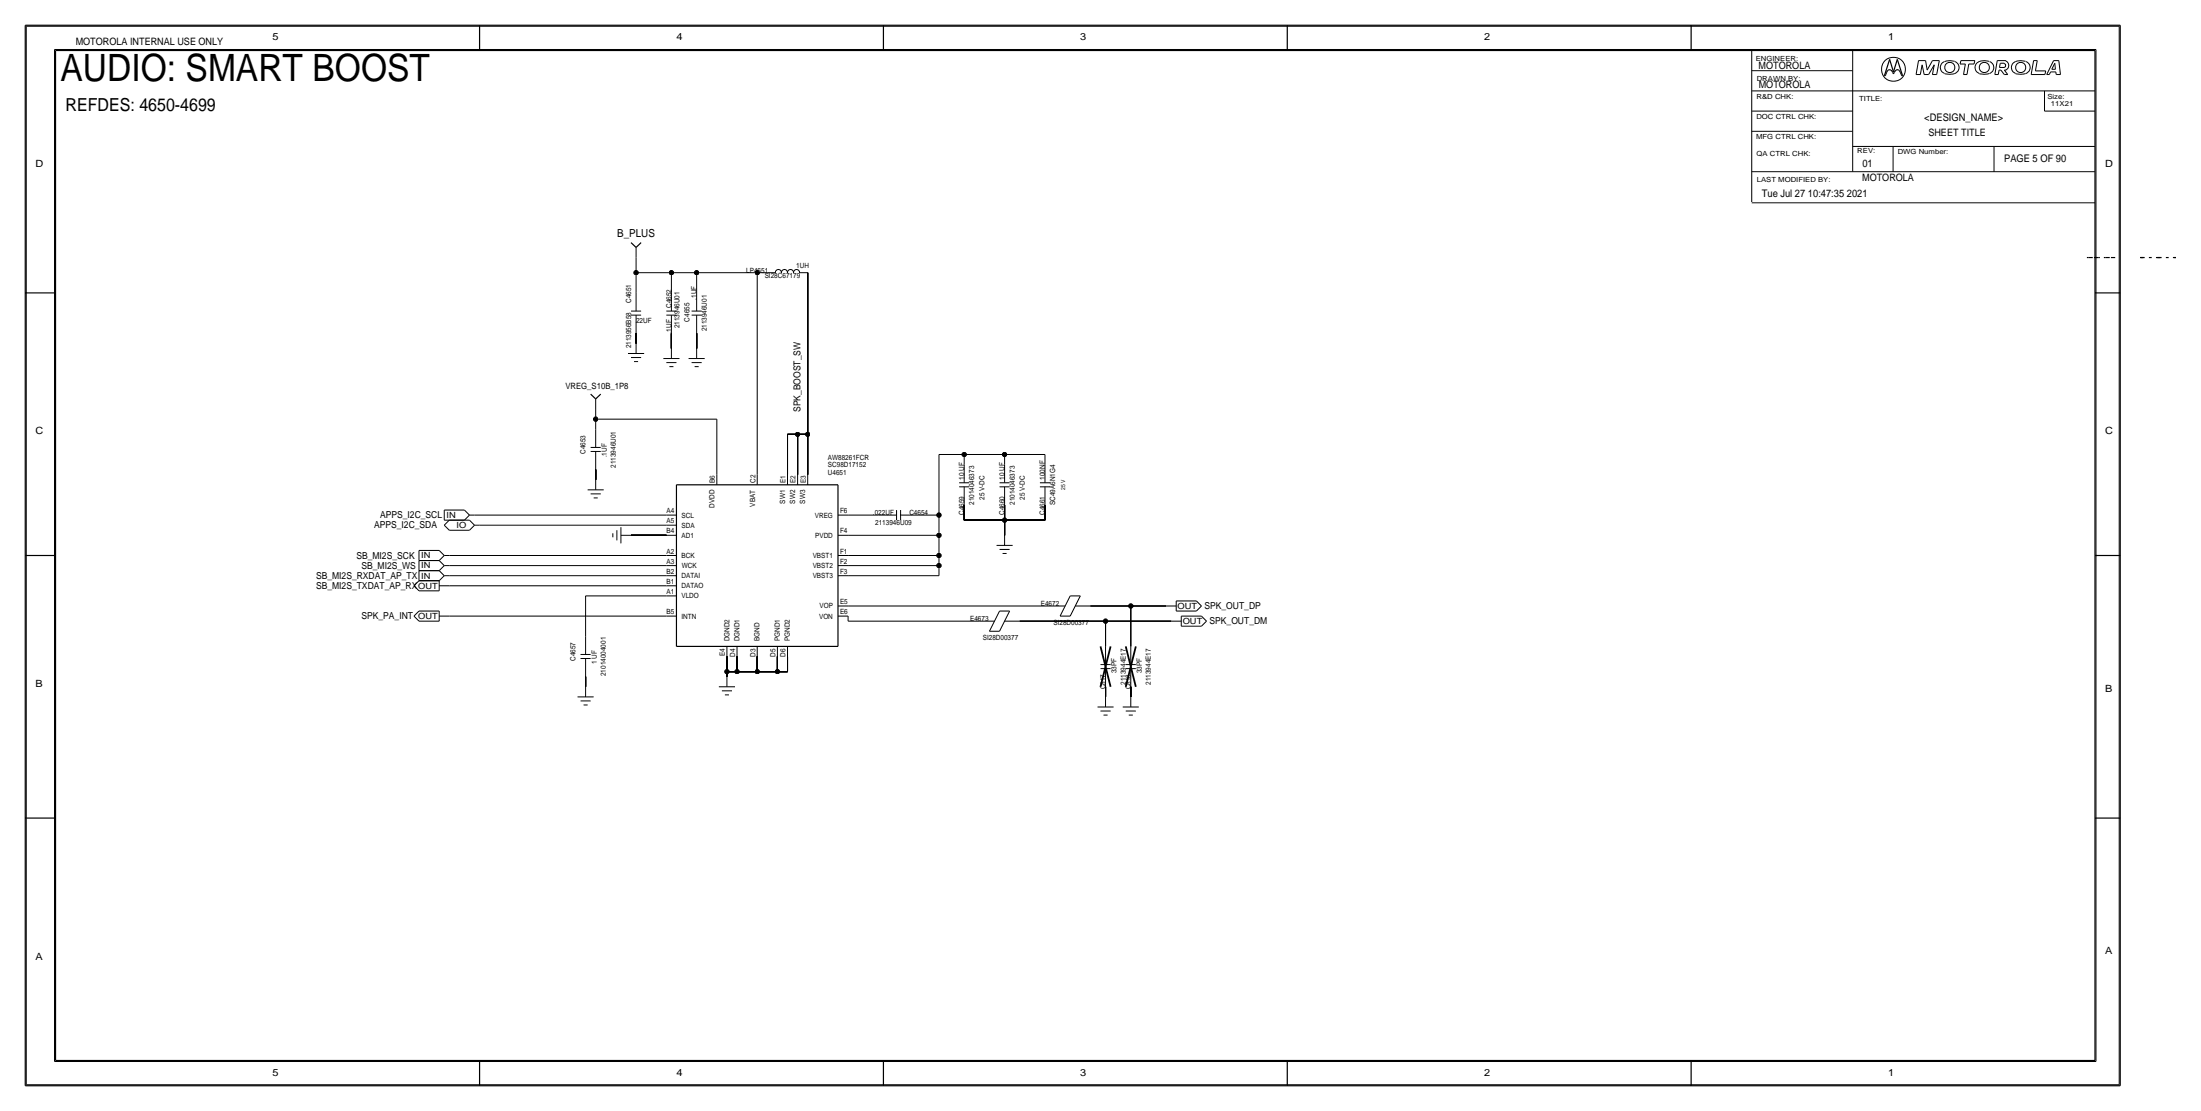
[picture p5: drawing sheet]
<svg xmlns="http://www.w3.org/2000/svg" width="554mm" height="279mm" viewBox="0 0 554 279" stroke-linecap="round" stroke-linejoin="round" font-family="sans-serif">
<!-- layer: Nets -->
<g fill="none" stroke="#000" stroke-width=".25">
<path d="M160 68.6v5.1zM160 64.8v3.8zM160 68.6h8.9zM168.9 68.6v5.1zM168.9 68.6h6.4zM175.3 68.6v5.1zM175.3 68.6h15.2zM190.5 68.6v50.8zM190.5 68.6h2.5zM203.2 68.6v40.6zM160 83.8v2.6zM168.9 83.8v3.8z"/>
<path d="M175.3 83.8v3.8zM149.9 118.1v2.5zM149.9 105.4v2.5zM149.9 102.9v2.5zM149.9 105.4h30.4zM180.3 105.4v14zM198.1 109.2v10.2zM198.1 109.2h2.6zM200.7 109.2v10.2zM200.7 109.2h2.5zM203.2 109.2v10.2zM236.2 114.3h6.4z"/>
<path d="M236.2 114.3v15.2zM242.6 114.3v2.5zM242.6 114.3h10.1zM252.7 114.3v2.5zM252.7 114.3h10.2zM262.9 114.3v2.5zM113 139.7h54.6zM119.4 129.5h48.2zM120.7 132.1h46.9zM158.8 134.6h8.8zM213.4 134.6h22.8zM213.4 139.7h22.8z"/>
<path d="M213.4 129.5h7.6zM231.1 129.5h5.1zM236.2 129.5v5.1zM236.2 134.6v5.1zM236.2 139.7v2.5zM242.6 127v3.8zM242.6 130.8h10.1zM252.7 130.8v3.8zM252.7 127v3.8zM252.7 130.8h10.2zM262.9 127v3.8zM113 154.9h54.6z"/>
<path d="M113 144.8h54.6zM113 147.3h54.6zM113 142.2h54.6zM147.3 149.9v10.1zM147.3 149.9h20.3zM213.4 142.2h22.8zM213.4 144.8h22.8zM213.4 152.4h50.8zM213.4 154.9v1.3zM213.4 156.2h33zM236.2 142.2v2.6zM256.5 156.2h21.6z"/>
<path d="M274.3 152.4h10.2zM278.1 156.2h16.5zM278.1 156.2v6.4zM284.5 152.4h8.9zM284.5 152.4v10.2zM147.3 170.2v2.5zM182.9 165.1v3.8zM182.9 168.9v1.3zM182.9 168.9h2.5zM185.4 165.1v3.8zM185.4 168.9h5.1zM190.5 165.1v3.8z"/>
<path d="M190.5 168.9h5.1zM195.6 165.1v3.8zM195.6 168.9h2.5zM198.1 165.1v3.8zM278.1 172.7v2.6zM284.5 172.7v2.6z"/>
</g>
<path d="M524.5 64.8h7.6zM538.5 64.8h8.9z" fill="none" stroke="#000" stroke-width=".3" stroke-dasharray="1.1 1.4 .4 1.4" stroke-linecap="butt"/>
<g fill="#000" stroke="#000" stroke-width=".25">
<circle cx="160" cy="68.6" r=".56"/>
<circle cx="168.9" cy="68.6" r=".56"/>
<circle cx="175.3" cy="68.6" r=".56"/>
<circle cx="190.5" cy="68.6" r=".56"/>
<circle cx="149.9" cy="105.4" r=".56"/>
<circle cx="200.7" cy="109.2" r=".56"/>
<circle cx="203.2" cy="109.2" r=".56"/>
<circle cx="242.6" cy="114.3" r=".56"/>
<circle cx="252.7" cy="114.3" r=".56"/>
<circle cx="236.2" cy="129.5" r=".56"/>
<circle cx="236.2" cy="134.6" r=".56"/>
<circle cx="236.2" cy="139.7" r=".56"/>
<circle cx="252.7" cy="130.8" r=".56"/>
<circle cx="236.2" cy="142.2" r=".56"/>
<circle cx="278.1" cy="156.2" r=".56"/>
<circle cx="284.5" cy="152.4" r=".56"/>
<circle cx="182.9" cy="168.9" r=".56"/>
<circle cx="185.4" cy="168.9" r=".56"/>
<circle cx="190.5" cy="168.9" r=".56"/>
<circle cx="195.6" cy="168.9" r=".56"/>
</g>
<!-- layer: Components -->
<g fill="none" stroke="#000" stroke-width=".25">
<path d="M158.7 79.2h2.6zM158.8 78.2h2.5zM160 79.2v4.6zM160 73.7v4.5zM160 62.2v2.6zM167.6 78.2h2.6zM167.6 79.2h2.6zM168.9 79.2v4.6zM168.9 73.7v4.5zM174 78.2h2.5zM174 79.2h2.5zM175.3 79.2v4.6z"/>
<path d="M175.3 73.7v4.5zM193 68.6h2.1zM195.1 68.6a.75 .75 0 0 1 .7-.8 .75 .75 0 0 1 .7 .8M196.6 68.6a.75 .75 0 0 1 .7-.8 .75 .75 0 0 1 .8 .8M198.1 68.6a.75 .75 0 0 1 .8-.8 .75 .75 0 0 1 .7 .8M199.6 68.6a.75 .75 0 0 1 .8-.8 .75 .75 0 0 1 .7 .8M201.2 68.6h2zM158 88.9h4.1zM158.8 89.9h2.5zM159.5 90.9h1zM160 86.4v2.5zM166.9 90.2h4z"/>
<path d="M167.6 91.2h2.6zM168.4 92.2h1zM168.9 87.6v2.6zM173.2 90.2h4.1zM174 91.2h2.5zM174.8 92.2h1zM175.3 87.6v2.6zM148.6 113.5h2.5zM148.6 112.5h2.5zM149.9 100.3v2.6zM149.9 107.9v4.6zM149.9 113.5v4.6z"/>
<path d="M180.3 119.4v2.5zM190.5 119.4v2.5zM198.1 119.4v2.5zM200.7 119.4v2.5zM203.2 119.4v2.5zM242.6 116.8v4.6zM252.7 116.8v4.6zM262.9 116.8v4.6zM105.4 138.4h5.1zM105.4 138.4v2.6zM110.5 138.4l1.3 1.3zM111.8 132.1l1.2 1.2z"/>
<path d="M111.8 128.3h5zM111.8 128.3v2.5zM111.8 130.8h5zM111.8 139.7l-1.3 1.3zM111.8 139.7h1.2zM113 133.3h5.1zM113 130.8h5.1zM113 130.8l-1.2 1.3zM116.8 128.3l1.3 1.2zM118.1 130.8l1.3 1.3zM118.1 129.5l-1.3 1.3zM118.1 129.5h1.3z"/>
<path d="M119.4 132.1h1.2zM119.4 132.1l-1.3 1.2zM147.8 123.2h4.1zM148.6 124.2h2.5zM149.4 125.2h1zM149.9 120.7v2.5zM154.2 134.1v1zM155.2 133.3v2.6zM156.2 134.6h2.5zM156.2 132.6v4.1zM167.6 134.6h2.6zM167.6 132.1h2.6z"/>
<path d="M167.6 129.5h2.6zM167.6 139.7h2.6zM210.8 129.5h2.6zM210.8 134.6h2.6zM210.8 139.7h2.6zM221 129.5h4.6zM225.6 128.3v2.5zM226.6 129.5h4.5zM226.6 128.3v2.5zM241.3 122.4h2.5zM241.3 121.4h2.5zM242.6 122.4v4.6z"/>
<path d="M250.7 137.2h4.1zM251.5 122.4h2.5zM251.5 138.2h2.5zM251.5 121.4h2.5zM252.2 139.2h1zM252.7 134.6v2.6zM252.7 122.4v4.6zM261.6 122.4h2.6zM261.6 121.4h2.6zM262.9 122.4v4.6zM104.1 154.9l1.3 1.3zM104.1 147.3l1.3 1.3z"/>
<path d="M105.4 153.7l-1.3 1.2zM105.4 141h5.1zM105.4 143.5h5.1zM105.4 143.5v2.5zM105.4 146h5.1zM105.4 146l-1.3 1.3zM105.4 141v2.5zM105.4 153.7h5.1zM105.4 156.2h5.1zM105.4 148.6h5.1zM110.5 154.9h2.5zM110.5 153.7v2.5z"/>
<path d="M110.5 143.5l1.3 1.3zM110.5 147.3h2.5zM110.5 146.1v2.5zM110.5 141l1.3 1.2zM111.8 144.8l-1.3 1.2zM111.8 142.2l-1.3 1.3zM111.8 144.8h1.2zM111.8 142.2h1.2zM167.6 154.9h2.6zM167.6 144.8h2.6zM167.6 147.3h2.6zM167.6 142.2h2.6z"/>
<path d="M167.6 149.9h2.6zM210.8 144.8h2.6zM210.8 142.2h2.6zM210.8 154.9h2.6zM210.8 152.4h2.6zM246.4 156.2h3.8zM248.9 158.8h2.6zM251.5 153.7l-2.6 5.1zM251.5 153.7h2.5zM252.7 156.2h3.8zM254 153.7l-2.5 5.1zM264.2 152.4h3.8z"/>
<path d="M266.7 154.9h2.5zM269.2 149.9l-2.5 5zM269.2 149.9h2.6zM270.5 152.4h3.8zM271.8 149.9l-2.6 5zM293.4 152.4h2.5zM294.6 156.2h2.6zM295.9 151.1h5.1zM295.9 153.7h5.1zM295.9 151.1v2.6zM297.2 154.9h5.1zM297.2 157.5h5.1z"/>
<path d="M297.2 154.9v2.6zM301 151.1l1.3 1.3zM302.3 152.4l-1.3 1.3zM302.3 154.9l1.2 1.3zM303.5 156.2l-1.2 1.3zM145.3 175.3h4.1zM146 164.6h2.6zM146.1 176.3h2.5zM146.1 165.6h2.5zM146.8 177.3h1zM147.3 172.7v2.6zM147.3 160v4.6z"/>
<path d="M147.3 165.6v4.6zM180.8 172.7h4.1zM181.6 173.7h2.5zM182.4 174.8h1zM182.9 162.6v2.5zM182.9 170.2v2.5zM185.4 162.6v2.5zM190.5 162.6v2.5zM195.6 162.6v2.5zM198.1 162.6v2.5zM276.1 177.8h4.1zM276.9 168.1h2.5z"/>
<path d="M276.9 178.8h2.5zM276.9 167.1h2.5zM277.6 179.8h1zM278.1 175.3v2.5zM278.1 168.1v4.6zM278.1 162.6v4.5zM282.4 177.8h4.1zM283.2 168.1h2.5zM283.2 178.8h2.6zM283.2 167.1h2.6zM284 179.8h1zM284.5 175.3v2.5z"/>
<path d="M284.5 168.1v4.6zM284.5 162.6v4.5z"/>
</g>
<path d="M158.8 61l1.2 1.2zM160 62.2l1.3-1.2zM148.6 99.1l1.3 1.2zM149.9 100.3l1.2-1.2zM170.2 121.9h40.6zM170.2 121.9v40.7zM210.8 121.9v40.7zM170.2 162.6h40.6z" fill="none" stroke="#000" stroke-width=".3"/>
<path d="M276.9 162.6l2.5 10.1zM279.4 162.6l-2.5 10.1zM283.2 162.6l2.5 10.1zM285.7 162.6l-2.5 10.1z" fill="none" stroke="#000" stroke-width=".45"/>
<!-- layer: Page Border and Title Block -->
<g fill="none" stroke="#000" stroke-width=".3">
<path d="M6.3 6.4v266.7zM6.4 6.4h527zM14 12.7h513.1zM14 12.7v254zM120.6 6.4v6.3zM222.2 6.4v6.3zM323.8 6.3v6.4zM425.4 6.4v6.3zM474.1 19.1h.2zM474.4 18.7l-.1 .3zM474.6 18.2l-.2 .5zM474.8 17.8l-.2 .4z"/>
<path d="M475 17.6l.3-.1zM475 17.6l-.2 .2zM475.3 17.5h.2zM475.4 14.9l1 3.2zM475.4 14.9l-1.3 4.2zM475.5 17.5l.2 .1zM475.7 17.6l.2 .2zM475.9 17.8l.2 .4zM476.1 18.2l.3 .4zM476.6 18.2l-.2 .4zM476.8 17.8l-.2 .4zM477 17.6l-.2 .2z"/>
<path d="M477 17.6l.2-.1zM477.2 17.5h.3zM477.3 14.9l1.3 4.1zM477.3 14.9l-.9 3.2zM477.5 17.5l.2 .1zM477.7 17.6l.2 .2zM477.9 17.8l.2 .4zM478.1 18.2l.2 .5zM478.3 18.7l.1 .4zM478.4 19.1h.2zM527 12.7v254zM533.4 6.4v266.7z"/>
<path d="M6.3 73.7h7.7zM527 73.7h6.4zM6.3 139.7h7.7zM527 139.7h6.4zM6.3 205.7h7.7zM527 205.7h6.4zM6.4 273h527zM14 266.7h513zM120.6 266.7v6.4zM222.2 266.7v6.4zM323.8 266.7v6.3zM425.4 266.7v6.4z"/>
</g>
<g fill="none" stroke="#000" stroke-width=".25">
<path d="M6.6 6.6h526.5zM6.6 6.6v266.2zM13.7 12.4v254.6zM13.7 12.4h513.6zM440.7 12.7v38.1zM440.7 17.8h25.4zM466.1 12.7v30.5zM482 18.7h1.1zM482.6 15.2h1.8zM482.7 15.2l-.7 3.5zM483.6 16.3l-.5 2.4zM483.6 16.3l.5 2.4z"/>
<path d="M484.1 18.7h1.1zM484.4 15.2l.4 2.4zM486.2 18.7h1zM486.2 15.2l-1.4 2.4zM486.2 15.2h1.7zM486.6 16.3l-.4 2.4zM486.6 16.3l-1.4 2.4zM487.9 15.2l-.7 3.5zM489.2 15.5a1.6 1.6 0 0 0-1.1 1.5 1.6 1.6 0 0 0 1.1 1.5M489.2 15.5a2.54 2.54 0 0 1 3.6 1.2 1.68 1.68 0 0 1-1.7 1.9l-1.8-.1M493.1 16.1h1.3zM493.3 15.2h3.5z"/>
<path d="M493.3 15.2l-.2 .9zM494 18.7h.8zM494.4 16.1l-.4 2.6zM495.3 16.1l-.5 2.6zM495.3 16.1h1.3zM496.8 15.2l-.2 .9zM500.4 15.4a2.67 2.67 0 0 0-3.3 .8 1.63 1.63 0 0 0 .8 2.3M500.5 15.5a1.59 1.59 0 0 1 1.1 1.5 1.59 1.59 0 0 1-1.1 1.5l-1.4 .2-1.2-.2M501.9 18.7h.8zM502.5 15.2h2.1zM502.5 15.2l-.6 3.5zM502.9 17.6l-.2 1.1z"/>
<path d="M502.9 17.6h.5zM503 17h1.2zM503.2 15.9l-.2 1.1zM503.2 15.9h1zM503.4 17.6l.8 1.1zM504.2 16a.5 .5 0 0 1 .4 .5 .5 .5 0 0 1-.4 .5M504.2 17.6h.4zM504.2 17.6l.9 1.1zM504.2 18.7h.9zM504.6 15.3a1.24 1.24 0 0 1 .8 1.2 1.24 1.24 0 0 1-.8 1.1M509.6 15.4a2.67 2.67 0 0 0-3.4 .8 1.63 1.63 0 0 0 .9 2.3M509.6 18.5l-1.4 .2-1.1-.2"/>
<path d="M509.7 15.5a1.59 1.59 0 0 1 1 1.5 1.59 1.59 0 0 1-1 1.5M511 18.7h3.5zM511.6 15.2l-.6 3.5zM511.6 15.2h.9zM512.1 17.8h2.6zM512.5 15.2l-.4 2.6zM514.7 17.8l-.2 .9zM514.9 18.7h.7zM515.9 18.1h1.3zM515.9 18.1l-.3 .6zM516.2 17.4h.9zM516.6 15.2h1.4z"/>
<path d="M516.6 15.2l-1.7 3.5zM516.9 15.9l-.7 1.5zM516.9 15.9l.2 1.5zM517.2 18.1l.1 .6zM517.3 18.7h1.1zM518 15.2l.4 3.5zM527.3 12.4v254.6zM533.1 6.6v266.2zM440.7 27.9h25.4zM440.7 33h25.4zM440.7 22.9h86.3zM466.1 36.8h60.9z"/>
<path d="M476.2 36.8v6.4zM501.6 36.8v6.4zM514.3 22.9v5zM514.3 27.9h12.7zM440.7 51h86.3zM440.7 43.2h86.3zM6.6 272.8h526.5zM13.7 267h513.6z"/>
<circle cx="476.4" cy="17.4" r="3"/>
<circle cx="490.5" cy="17" r="1.28"/>
<circle cx="499.2" cy="17" r="1.28"/>
<circle cx="508.4" cy="17" r="1.28"/>
</g>
<text font-size="9.5" x="15.2" y="20.3">AUDIO: SMART BOOST</text>
<text font-size="4.5" x="16.5" y="27.9">REFDES: 4650-4699</text>
<text font-size="2.8" x="155.3" y="59.7">B_PLUS</text>
<g font-size="2.6">
<text x="19.1" y="11.4">MOTOROLA INTERNAL USE ONLY</text>
<text x="442.4" y="17.4">MOTOROLA</text>
<text x="442.5" y="22">MOTOROLA</text>
<text x="484.1" y="30.5">&lt;DESIGN_NAME&gt;</text>
<text x="485.1" y="34.1">SHEET TITLE</text>
<text x="468.5" y="41.9">01</text>
<text x="504.2" y="40.6">PAGE 5 OF 90</text>
<text x="468.5" y="45.6">MOTOROLA</text>
<text x="443.2" y="49.5">Tue Jul 27 10:47:35 2021</text>
</g>
<g font-size="2.5">
<text x="68.6" y="10.2">5</text>
<text x="170.2" y="10.2">4</text>
<text x="271.8" y="10.2">3</text>
<text x="373.4" y="10.2">2</text>
<text x="475" y="10.2">1</text>
<text x="8.9" y="41.9">D</text>
<text x="529.6" y="41.9">D</text>
<text x="8.9" y="109.2">C</text>
<text x="529.6" y="109.2">C</text>
<text x="8.9" y="172.7">B</text>
<text x="529.6" y="174">B</text>
<text x="8.9" y="241.3">A</text>
<text x="529.6" y="240">A</text>
<text x="68.6" y="270.5">5</text>
<text x="170.2" y="270.5">4</text>
<text x="271.8" y="270.5">3</text>
<text x="373.4" y="270.5">2</text>
<text x="475" y="270.5">1</text>
</g>
<g font-size="2.4">
<text x="201.4" y="103.6" transform="rotate(-90 201.4 103.6)">SPK_BOOST_SW</text>
<text x="95.6" y="130.3">APPS_I2C_SCL</text>
<text x="94.1" y="132.8">APPS_I2C_SDA</text>
<text x="89.7" y="140.5">SB_MI2S_SCK</text>
<text x="90.9" y="143">SB_MI2S_WS</text>
<text x="79.5" y="148.1">SB_MI2S_TXDAT_AP_RX</text>
<text x="79.5" y="145.5">SB_MI2S_RXDAT_AP_TX</text>
<text x="90.9" y="155.7">SPK_PA_INT</text>
<text x="303" y="153.2">SPK_OUT_DP</text>
<text x="304.3" y="157">SPK_OUT_DM</text>
</g>
<text font-size="2.2" x="142.2" y="97.8">VREG_S10B_1P8</text>
<g font-size="2.1">
<text x="112.3" y="130.3">IN</text>
<text x="114.9" y="132.8">IO</text>
<text x="106" y="140.4">IN</text>
<text x="106" y="143">IN</text>
<text x="105.2" y="148.1">OUT</text>
<text x="106" y="145.5">IN</text>
<text x="105.2" y="155.8">OUT</text>
<text x="296.3" y="153.2">OUT</text>
<text x="297.5" y="157">OUT</text>
</g>
<g font-size="1.8">
<text x="441.7" y="15.2">ENGINEER:</text>
<text x="442" y="20.3">DRAWN BY:</text>
<text x="441.9" y="30">DOC CTRL CHK:</text>
<text x="441.9" y="24.9">R&amp;D CHK:</text>
<text x="467.7" y="25.4">TITLE:</text>
<text x="515.1" y="24.9">Size:</text>
<text x="516" y="26.7">11X21</text>
<text x="441.8" y="35">MFG CTRL CHK:</text>
<text x="441.9" y="39.3">QA CTRL CHK:</text>
<text x="467.3" y="38.5">REV:</text>
<text x="477.4" y="38.7">DWG Number:</text>
<text x="442" y="45.7">LAST MODIFIED BY:</text>
<text x="187.7" y="68.6">LP4651</text>
<text x="192.4" y="69.8">SI28C67179</text>
<text x="200.3" y="67.3">1UH</text>
<text x="158.8" y="76.2" transform="rotate(-90 158.8 76.2)">C4651</text>
<text x="168.9" y="77.5" transform="rotate(-90 168.9 77.5)">C4652</text>
<text x="175.3" y="75.4" transform="rotate(-90 175.3 75.4)">.1UF</text>
<text x="160" y="81.3">22UF</text>
<text x="168.9" y="83.8" transform="rotate(-90 168.9 83.8)">.1UF</text>
<text x="170.9" y="82.6" transform="rotate(-90 170.9 82.6)">2113946U01</text>
<text x="173.5" y="80.9" transform="rotate(-90 173.5 80.9)">C4655</text>
<text x="177.8" y="83.3" transform="rotate(-90 177.8 83.3)">2113946U01</text>
<text x="158.7" y="87.6" transform="rotate(-90 158.7 87.6)">2113956B58</text>
<text x="147.3" y="114.1" transform="rotate(-90 147.3 114.1)">C4653</text>
<text x="152.7" y="115" transform="rotate(-90 152.7 115)">.1UF</text>
<text x="154.9" y="117.6" transform="rotate(-90 154.9 117.6)">2113946U01</text>
<text x="208.3" y="119.4">U4651</text>
<text x="208.3" y="117.6">SC98D17152</text>
<text x="208.3" y="115.7">AW88261FCR</text>
<text x="179.8" y="121.4" transform="rotate(-90 179.8 121.4)">B6</text>
<text x="190" y="121.4" transform="rotate(-90 190 121.4)">C2</text>
<text x="197.6" y="121.4" transform="rotate(-90 197.6 121.4)">E1</text>
<text x="200.2" y="121.4" transform="rotate(-90 200.2 121.4)">E2</text>
<text x="202.7" y="121.4" transform="rotate(-90 202.7 121.4)">E3</text>
<text x="242.6" y="120.7" transform="rotate(-90 242.6 120.7)">10 UF</text>
<text x="247.6" y="125.7" transform="rotate(-90 247.6 125.7)">25 V-DC</text>
<text x="252.7" y="120.7" transform="rotate(-90 252.7 120.7)">10 UF</text>
<text x="257.8" y="125.7" transform="rotate(-90 257.8 125.7)">25 V-DC</text>
<text x="262.9" y="120.7" transform="rotate(-90 262.9 120.7)">100NF</text>
<text x="167.7" y="131.6">A5</text>
<text x="167.7" y="129">A4</text>
<text x="171.4" y="130.2">SCL</text>
<text x="179.7" y="127.7" transform="rotate(-90 179.7 127.7)">DVDD</text>
<text x="189.9" y="127.4" transform="rotate(-90 189.9 127.4)">VBAT</text>
<text x="197.5" y="126.7" transform="rotate(-90 197.5 126.7)">SW1</text>
<text x="200.1" y="126.7" transform="rotate(-90 200.1 126.7)">SW2</text>
<text x="202.6" y="126.7" transform="rotate(-90 202.6 126.7)">SW3</text>
<text x="205" y="130.1">VREG</text>
<text x="211.3" y="129">F6</text>
<text x="219.6" y="129.5">.022UF</text>
<text x="228.8" y="129.5">C4654</text>
<text x="242.6" y="129.5" transform="rotate(-90 242.6 129.5)">C4659</text>
<text x="245.1" y="127" transform="rotate(-90 245.1 127)">21014046373</text>
<text x="252.7" y="129.5" transform="rotate(-90 252.7 129.5)">C4660</text>
<text x="255.3" y="127" transform="rotate(-90 255.3 127)">21014046373</text>
<text x="262.9" y="129.5" transform="rotate(-90 262.9 129.5)">C4661</text>
<text x="265.4" y="127" transform="rotate(-90 265.4 127)">SC49A6N1G4</text>
<text x="167.7" y="134.1">B4</text>
<text x="171.4" y="135.3">AD1</text>
<text x="171.4" y="132.7">SDA</text>
<text x="205.1" y="135.2">PVDD</text>
<text x="211.3" y="134.1">F4</text>
<text x="220.2" y="132.1">2113946U09</text>
<text x="167.7" y="139.2">A2</text>
<text x="167.7" y="141.8">A3</text>
<text x="171.4" y="140.3">BCK</text>
<text x="171.5" y="142.8">WCK</text>
<text x="204.5" y="140.4">VBST1</text>
<text x="204.5" y="142.8">VBST2</text>
<text x="211.3" y="139.2">F1</text>
<text x="211.3" y="141.8">F2</text>
<text x="167.7" y="144.3">B2</text>
<text x="167.7" y="146.8">B1</text>
<text x="167.7" y="149.4">A1</text>
<text x="171.5" y="145.4">DATAI</text>
<text x="171.5" y="147.9">DATAO</text>
<text x="204.5" y="145.4">VBST3</text>
<text x="211.3" y="144.3">F3</text>
<text x="167.7" y="154.4">B5</text>
<text x="171.4" y="155.5">INTN</text>
<text x="171.5" y="150.4">VLDO</text>
<text x="206.1" y="155.5">VON</text>
<text x="206.2" y="153">VOP</text>
<text x="211.3" y="154.4">E6</text>
<text x="211.3" y="151.9">E5</text>
<text x="261.8" y="152.4">E4672</text>
<text x="183.5" y="161.3" transform="rotate(-90 183.5 161.3)">DGND2</text>
<text x="186.1" y="161.3" transform="rotate(-90 186.1 161.3)">DGND1</text>
<text x="191.1" y="161.3" transform="rotate(-90 191.1 161.3)">BGND</text>
<text x="196.2" y="161.3" transform="rotate(-90 196.2 161.3)">PGND1</text>
<text x="198.7" y="161.3" transform="rotate(-90 198.7 161.3)">PGND2</text>
<text x="244.1" y="156.2">E4673</text>
<text x="247.2" y="161">SI28D00377</text>
<text x="265" y="157.2">SI28D00377</text>
<text x="144.8" y="166.2" transform="rotate(-90 144.8 166.2)">C4657</text>
<text x="150.1" y="167.1" transform="rotate(-90 150.1 167.1)">1 UF</text>
<text x="182.4" y="165" transform="rotate(-90 182.4 165)">E4</text>
<text x="185" y="165.1" transform="rotate(-90 185 165.1)">D4</text>
<text x="190" y="165.1" transform="rotate(-90 190 165.1)">D3</text>
<text x="195.1" y="165.1" transform="rotate(-90 195.1 165.1)">D5</text>
<text x="197.6" y="165.1" transform="rotate(-90 197.6 165.1)">D6</text>
<text x="152.4" y="170" transform="rotate(-90 152.4 170)">21014004001</text>
<text x="278.1" y="173.4" transform="rotate(-90 278.1 173.4)">C817</text>
<text x="280.9" y="169.3" transform="rotate(-90 280.9 169.3)">33PF</text>
<text x="283.2" y="172.2" transform="rotate(-90 283.2 172.2)">2113944E17</text>
<text x="284.5" y="173.4" transform="rotate(-90 284.5 173.4)">C818</text>
<text x="287.3" y="169.3" transform="rotate(-90 287.3 169.3)">33PF</text>
<text x="289.6" y="172.2" transform="rotate(-90 289.6 172.2)">2113944E17</text>
</g>
<text font-size="1.4" x="268" y="123.2" transform="rotate(-90 268 123.2)">25 V</text>
</svg>
